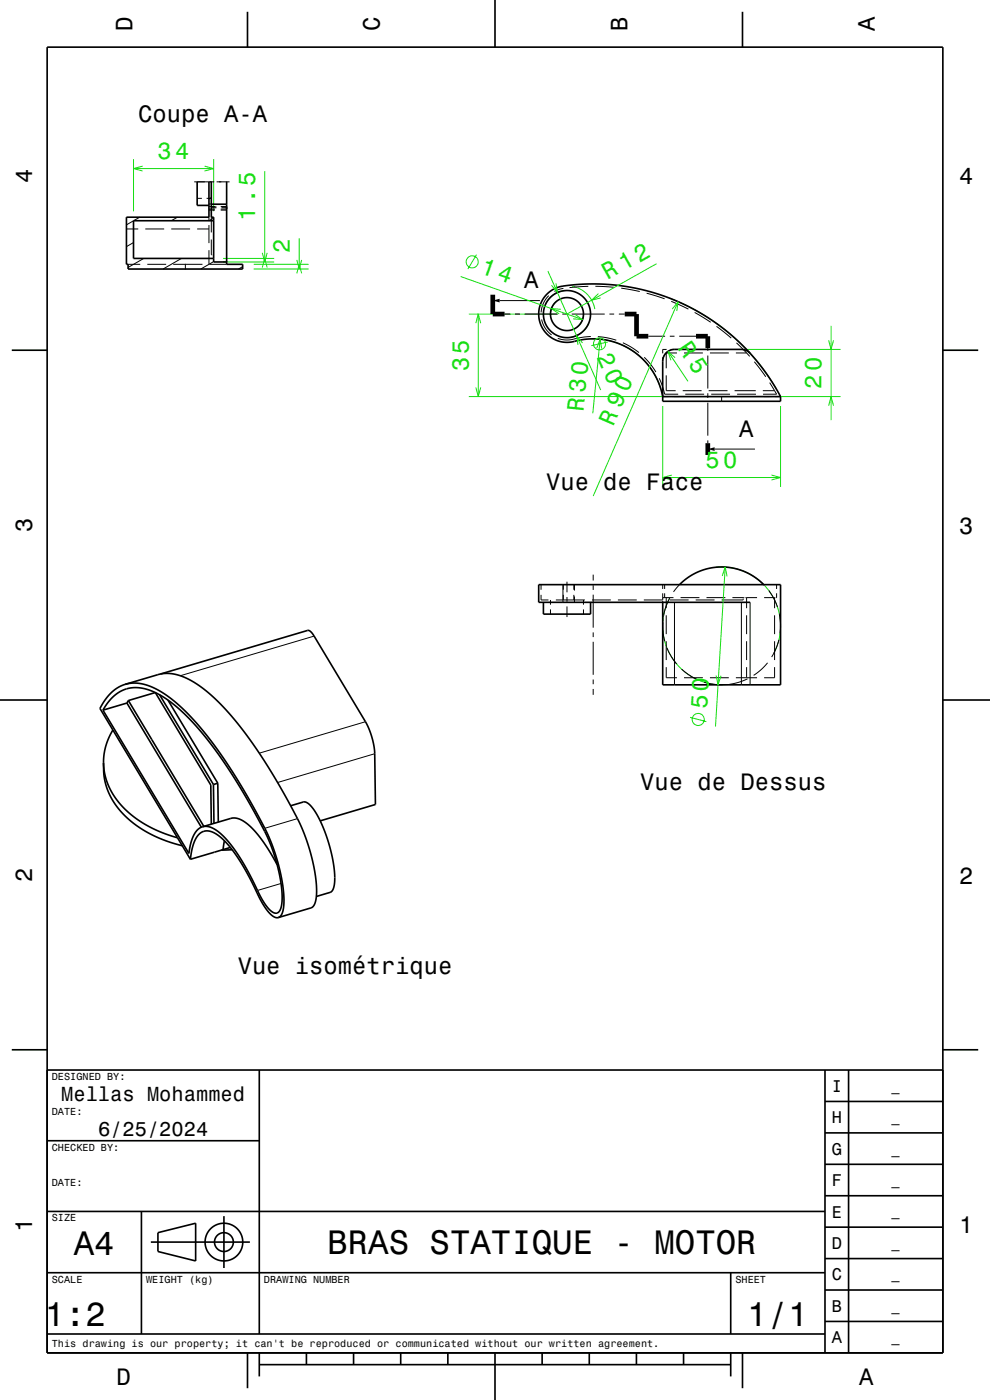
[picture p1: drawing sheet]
<svg xmlns="http://www.w3.org/2000/svg" width="210mm" height="297mm" viewBox="0 0 210 297" stroke-linecap="round" stroke-linejoin="round" font-family="sans-serif">
<g fill="none" stroke="#000" stroke-width=".21">
<path d="M41.2 38.6h4.2M45.9 38.6h2.8M26.8 48.6h2.5M27.2 56.1h2.5M28.3 51.5l-1.5 .8M29.6 46.1l-2.8 1.6M30.5 54.8l-3.3 1.9M30.8 48.6h4M31.2 56.1h4M36.3 48.6h4M36.7 56.1h6.2M37.6 46.1l-1.3 .7"/>
<path d="M38.5 54.8l-3.9 2.3M39.3 56v1.2M41.8 48.6h2.5M41.8 42.1h1M43.8 42.1h1M44.3 44.4h1.3M44.3 46.1v.8M44.3 47.7v3.9M44.3 53.1v3M44.3 43.3h.5M44.3 43.8h1.3M44.3 44.6h1.3"/>
<path d="M44.4 56.1h3.7M44.8 41.9l-.5 .3M44.8 50.8v3.2h.2M44.8 46.1v3.2M44.8 43.9h1.1M44.8 44.1h1.1M45.2 54h.1M45.3 55.5l-2.7 1.6M45.3 46.3l-1 .5M46.8 44.4h1.3M46.8 43.8h1.3M46.8 44.6h1.3"/>
<path d="M47 43.9h1.1M47 44.1h1.1M51.5 56.6l-.9 .5M106 63.8h8.5M107 66.6h1.3M109.3 66.6h1M111.3 66.6h7M114.9 67.8a5.5 5.5 0 0 0 2.1 3.3M116.4 62.7a5.5 5.5 0 0 0-1.6 3.6M119.3 66.6h1M119.5 61.2l-1.9 .6M121.3 66.6h7"/>
<path d="M124.8 60.7l-4 .3M125.3 71.4l-2 .2a7.9 7.9 0 0 1-5 .2M126.3 60.7l4 .3M126.8 71.4l2 .3 1.9 .5M129.3 66.6h1M131.3 66.6h1.2M131.8 61.1l3.9 .7M132.1 72.7l1.8 .9 1.6 1.2M136.7 75.8l1.3 1.5 1.1 1.6M137.2 62.2l3.8 1.2M137.5 71.3h3.6M140.6 75.8v.8"/>
<path d="M141.3 79.6v3.3h2M141.4 74.1h-.8v.9M142.1 71.3h1M142.2 74.1h.9M142.4 63.9l3.6 1.7M143.6 74.9h-2.3v3.2M144.1 71.3h3.5M145.1 74.9h4M147.3 66.3l3.5 2.1M150.1 73.8v.6M150.1 75.4v7M150.6 74.9h4"/>
<path d="M152 69.2l3.1 2.5M156.1 74.9h2.3M156.2 72.7l1.5 1.4M157.3 74.1h.1M157.5 74.1h.2M157.7 74.1l.7 .8M158.4 74.9l.6 .7M160 76.7l2.4 3.2M139.8 80.2l1.2 3.4h2.9M140.6 84.1h1.2M143 84.1h1.1M144.8 82.9h4"/>
<path d="M145.4 83.6h4M150.1 83.4v1M150.1 85.4v7M150.1 93.4v.6M150.3 82.9h4M150.9 83.6h4M151.6 95.3h8.5M153.1 84v1.2M155.8 82.9h4.5M156.4 83.6h4M161.8 82.9h2.5M162 84.1h1.2"/>
<path d="M163.3 81.2l1 1.7M164.3 82.9l.4 .7h-2.8M164.4 84.1h1.2M66.6 134.9l-28.3 8.5M114.8 126.2v1.1h1.5M114.8 124v1.1M116.8 127.3v1M116.8 129.3v1M117.9 127.3h6.2M119.4 124v3.8M119.5 124v1.1M119.5 126.2v1.1"/>
<path d="M120.3 123.4v2.3M120.3 126.7v1M120.3 128.7v2.2M121.7 124v1.1M121.7 126.2v1.1M121.9 124v1.3M121.9 126.5v1.3M123.8 127.3v1M123.8 129.3v1M125.6 127.3h4M125.8 121.9v1.3M125.8 124.2v1"/>
<path d="M125.8 126.2v7M125.8 134.2v1M125.8 136.2v7M131.1 127.3h4M140.6 124v.9M140.6 125.9v1.4h-4M140.6 127.4v.4M140.6 126.8h2.3M140.6 132.1a12.5 12.5 0 0 0 .4 3.9M141 124v.9M141 125.9v.9M141.3 126.8v2.2"/>
<path d="M141.3 130.5v4M141.3 136v4M141.5 137.5a12.5 12.5 0 0 0 2 3.4M142.1 127.3h4M142.1 126.8a12.4 12.4 0 0 0-1.3 3.8M143.1 127.8v17.5M144.1 124l-1.2 1.6M144.4 126.8h4M147.6 127.3h4M149.9 126.8h4M155.4 126.8h2.5M157.3 127.8v17.5"/>
<path d="M157.7 126.8v.1M157.7 127.1v.2h-4.6M158.1 126.8h2.5M158.4 126.8v2.2M158.4 130.5v4M158.4 136v4M159.1 127.8v17.5M162 124l.1 .1M162.1 126.8h2.3M163.1 125.3l1 1.7 .8 1.8M164.3 126.8v2.2M164.3 130.5v4"/>
<path d="M164.3 136v4M164.7 125.9v.9h-.1M164.7 124v.9M165.2 135.7l-.6 1.9-.9 1.8M165.3 130.3l.3 1.9-.1 2M77.5 153.1l-22.5 6.7M79.5 159.9l-20.6 6.1M125.8 144.2v1M125.8 146.2v1.2M141.3 141.5v2.3h2.3M144.6 142l1.6 1.2 1.7 1M145.1 143.8h4"/>
<path d="M149.3 144.7a12.4 12.4 0 0 0 3.9 .6M150.6 143.8h4M156.1 143.8h4.5M158.4 141.5v2.3M158.6 144a12.4 12.4 0 0 1-3.9 1.2M162.8 140.6a12.4 12.4 0 0 1-2.9 2.7M164.3 141.5v2.3h-2.2M63.1 173.7l-6.9 2M59.6 187.4l-5 1.5"/>
</g>
<g fill="none" stroke="#16de12" stroke-width=".21">
<path d="M28.3 33.8v11M28.3 35.8h17M30.3 35.2l-2 .6 2 .5M43.4 35.2l1.9 .6-1.9 .5M45.3 33.8v11M56.2 36.3v19.3M47.3 55.6h10.9M47.3 54.8h10.9M53.8 57.1h11.7M53.8 56.1h11.7M55.6 56.8l.6-2 .5 2M55.6 53.6l.6 2 .5-2"/>
<path d="M63 58l.5-1.9 .5 1.9M63 55.1l.5 2 .5-2M63.5 50.5v6.6M97.7 58.7l25.9 9.1M101.1 54l-1.8 3.1M116.2 57.5l11.2 25.2M139.3 55.9l-19 10.7M99.5 66.6h18.8M100.9 68.6l.6-2 .5 2M101.5 66.6v17.5M117.9 60.1l.3 2-1.2-1.6M118.1 63.9l-.9 1.1-.4 1.6"/>
<path d="M119 65.6l-2-.1 1.6 1.1M120.2 61.6a5 5 0 0 0-4.5 3.1M121.4 60.7a6 6 0 0 1 4.8 4.9M121.9 66.7l1.7 1.1-2-.2M123.6 72.8l-1.3-1.6 .3 2M123.8 66.6l-.4 1.7-1 1.1M124.9 68.6a5 5 0 0 1-4.5 3M125.3 71.9l2.3 .1 2.5 .5 2.1 .8 2.1 1.2 2 1.6 1.5 1.7 1.2 1.9 1.1 2.5M126.6 73.8l.7-1.8 .3 1.9M126.9 62.3l-1.4 1.4 1.9-.5M127.3 72l-1.6 15.7M128.9 72.5l-3.5 .8"/>
<path d="M140.6 76.2a2.48 2.48 0 0 1 1.1-1.6l4.2 6.3M142 63.2l3.4 1.5 3.3 1.8 3.5 2.3 2.6 2 3.1 2.9 2.4 2.6 2.1 2.7 2.2 3.4M142.6 74.1h35.7M142.6 65.6l1.2-1.6-.3 2M143.2 75.9l-1.5-1.3 .6 1.8M143.8 64l-18 41.2M175.8 72.2l.5 1.9 .5-1.9M176.3 69.1v20M99.5 84.1h78.8M100.9 82.2l.6 1.9 .5-1.9M140.6 86.1v17.2M165.6 86.1v17.2"/>
<path d="M175.8 86.1l.5-2 .5 2M140.6 101.3h25M142.5 100.8l-1.9 .5 1.9 .5M163.6 100.8l2 .5-2 .5M142 127a12.5 12.5 0 0 0 12.3 18.2M151.8 120.3h.2a12.5 12.5 0 0 1 12.2 18.3M153.2 122.2l.6-1.9 .4 2M153.8 120.3l-2 33.8M146.4 152.2l3.4 .9M151.9 143.3l.4 2 .6-1.9"/>
<circle cx="100.2" cy="55.6" r="1.28"/>
<circle cx="127.2" cy="72.9" r="1.28"/>
<circle cx="148.1" cy="152.6" r="1.28"/>
</g>
<g fill="none" stroke="#000" stroke-width=".35">
<path d="M10 10h190v277h-190zM52.5 2.5v7.5M105 0v10M157.5 2.5v7.5M41.8 38.6v5h2.5M44.3 38.6v7.5h-17.5v10h.4v1h24.3v-1h-3.4v-17.5M44.8 38.6v7.5h.5v9.5h2.8M44.8 43.3h3.3M45.3 46.8h-17v8h17M2.5 74.3h7.5M159.1 74.9l-3.7-3.6-4.2-3.2-4.3-2.6-5-2.3-5-1.6-4.9-.9-5.5-.5-5.2 .3a6.9 6.9 0 0 0-6 2.8 6.1 6.1 0 0 0 .4 7.2 6.1 6.1 0 0 0 6.9 1.7l3-.3 3 .2 2.9 .9 2.6 1.4 2.3 1.9 1.9 2.3 1.4 2.7 .9 2.8h25M159.1 74.9l3.6 4.5 2.9 4.7"/>
<path d="M159.1 74.9a2.52 2.52 0 0 0-1.8-.8h-14.2a2.5 2.5 0 0 0-2.5 2.5v8.5h25v-1M200 74.3h7.5M115.3 127.8v2.5h10v-2.5M140.6 127.8v17.5h25v-21.3h-51.3v3.8h44.8M144.1 124l.1-.1a12.5 12.5 0 0 1 17.8 .1M0 148.5h10M21.8 150.7l1.7-2.4 2-1.6 2.1-.7h2.4l2.7 .8 2.8 1.6 2.8 2.3 3.3 3.4 3.7 4.6 3.8 5.5 3.8 6.1 3.8 7.3 1.8 4.7 1.1 4.7 .2 3.8-.1 1.6-.4 .8a1.15 1.15 0 0 1-2-.1l-.8-.9-.9-1.4-2.6-5.2-1.8-3.2-2.6-3.6-1.7-1.8-1.4-1.1-1.4-.6-1.1 .1M21.8 150.7l18.3 30.4 .4-2.3 .6-1.7 .8-1 1.1-.7M23.9 154.9l-.8 1.6-.7 1.9-.3 1.7-.1 1.7M26.6 145.2l2.2-.3 2.3 .4 2.4 1.1 3 2 2.8 2.5 3 3.2 3.2 4 3.2 4.7 3.8 6.2 3.6 6.5 1.3 2.9 1.1 3 1.2 4.7 .5 4.1v1.7l-.2 1.4-.4 .9-.6 .5M26.6 145.2l-1.7 .7-1.3 1-1.3 1.6-1.1 1.8 16.4 27.4M26.6 145.2l7-2.1 1.3-.2h1.3l1.4 .2 2.5 1.1 3.5 2.3 3.8 3.5 4.1 4.8 4 5.8 4.4 7.2 4.1 7.7 1 2.6 1 3.1 .6 2.9 .4 2.7 .1 3.4-.2 1.3-.5 .8-.4 .3-7 2.1"/>
<path d="M26.9 149.1l15.8 26.4M26.9 149.1l-5.1 1.6M27.2 148.6l-.3 .5M27.2 148.6l16 26.7M32.9 146.9l-5.7 1.7M33 146.9l11.7 19.6 .1 8.3M33.9 147.4l11.4 19M34.1 143l31.2-9.3a1.63 1.63 0 0 1 1.3 1.2l11.2 18.6 1.2 3.3 .5 2.9 .1 11-11.7 3.4M35.6 148.5l10.6 17.7M200 148.5h10M22 161.8l.3 2.6 .8 2.6 1.4 2.4 2 2.2 2.2 1.9 2.5 1.6 3.1 1.5 3.3 1.1M22 161.8l.1 2.9 .7 2.7 1.3 2.8 1.8 2.3 2.4 2.2 3.1 2 3.6 1.6 3.7 1.1"/>
<path d="M37.6 177.7l2.8 4.6M43 175.4l6.2-1.8h.9l1 .3 1.8 1.2 2 2.2 2 2.8 1.9 3.3M45.3 166.4l.1 8.3M46.2 166.2l-.9 .2M46.2 166.2l.1 8.2M47.6 178.4l-.3 1.8M48.9 179.8l-8.5 2.5M61.7 170.9l2.6-.8a2.81 2.81 0 0 1 2.4 1.8l1.8 3.5 1.6 4.8 .9 4.8v1.7l-.2 1.5a1.49 1.49 0 0 1-.8 1.1l-2.9 .9M40.4 182.3l.7-3.3 .5-1.2 .6-.8 .8-.6 .9-.1 1 .1 1.1 .6 2 1.8 2.4 3.1 1.8 2.9 3.1 6.1 1.2 2 1.5 1.5 .6 .3h.4M49.2 180.3h-2.2M2.5 222.7h7.5M10 227h190"/>
<path d="M55 227v56M175 233.7h25M175 227v60M180 227v60M200 222.7h7.5M10 257h165M10 242h45M30 257v26M47.5 258v11M175 253.7h25M175 247h25M175 240.3h25"/>
<path d="M10 270h165M32 263.5h21M33.5 261.5l8-2v8l-8-2zM155 270v13M175 273.7h25M175 267h25M175 260.3h25M10 283h165M52.5 287v7.5M55 289.5h100M55 287v5M65 287v2.5"/>
<path d="M75 287v2.5M85 287v2.5M95 287v2.5M105 287v10M115 287v2.5M125 287v2.5M135 287v2.5M145 287v2.5M155 287v5M157.5 287v7.5M175 280.3h25"/>
<circle cx="120.3" cy="66.6" r="3.5"/>
<circle cx="120.3" cy="66.6" r="5"/>
<circle cx="47.5" cy="263.5" r="2"/>
<circle cx="47.5" cy="263.5" r="4"/>
</g>
<path d="M104.5 62.5v4.1h2.5M132.5 66.6h2.5v4.7h2.5M147.6 71.3h2.5v2.5M150.1 94v2.5" fill="none" stroke="#000" stroke-width="1" stroke-linecap="butt"/>
<g fill="#000">
<path d="M104.5 63.8l1.5-.4v.8z" fill-rule="evenodd"/>
<path d="M150.1 95.3l1.5-.4v.8z" fill-rule="evenodd"/>
</g>
<g font-size="7.2">
<text x="15.7" y="266.3">A4</text>
<text x="69.5" y="266.1">BRAS STATIQUE - MOTOR</text>
<text x="9.5" y="281.3">1:2</text>
<text x="158.5" y="281.3">1/1</text>
</g>
<g font-size="5.1" fill="#16de12">
<text x="143.7" y="73.9" transform="rotate(56 143.7 73.9)">R 5</text>
<text x="123.8" y="87.5" transform="rotate(-84 123.8 87.5)">R 30</text>
<text x="130.1" y="90.5" transform="rotate(-67 130.1 90.5)">R 90</text>
<text x="150" y="150.5" transform="rotate(-87 150 150.5)">50</text>
</g>
<g font-size="5">
<text x="28.1" y="6.5" transform="rotate(-90 28.1 6.5)">D</text>
<text x="80.6" y="6.5" transform="rotate(-90 80.6 6.5)">C</text>
<text x="133.1" y="6.5" transform="rotate(-90 133.1 6.5)">B</text>
<text x="185.6" y="6.5" transform="rotate(-90 185.6 6.5)">A</text>
<text x="29.3" y="25.9">Coupe A-A</text>
<text x="6.8" y="38.7" transform="rotate(-90 6.8 38.7)">4</text>
<text x="203.5" y="39">4</text>
<text x="111.2" y="61.1">A</text>
<text x="156.8" y="92.6">A</text>
<text x="115.8" y="104">Vue de Face</text>
<text x="6.8" y="112.9" transform="rotate(-90 6.8 112.9)">3</text>
<text x="203.5" y="113.2">3</text>
<text x="135.8" y="167.6">Vue de Dessus</text>
<text x="6.8" y="187.1" transform="rotate(-90 6.8 187.1)">2</text>
<text x="203.5" y="187.4">2</text>
<text x="50.4" y="206.5">Vue isométrique</text>
<text x="6.8" y="261.3" transform="rotate(-90 6.8 261.3)">1</text>
<text x="203.5" y="261.6">1</text>
<text x="24.7" y="293.8">D</text>
<text x="182.2" y="293.8">A</text>
</g>
<g font-size="5" fill="#16de12">
<text x="33.4" y="33.8">34</text>
<text x="54.2" y="46.8" transform="rotate(-90 54.2 46.8)">1.5</text>
<text x="61.5" y="53.6" transform="rotate(-90 61.5 53.6)">2</text>
<text x="101.7" y="58" transform="rotate(19 101.7 58)">14</text>
<text x="128.9" y="59.5" transform="rotate(-29 128.9 59.5)">R 12</text>
<text x="126.5" y="75.7" transform="rotate(66 126.5 75.7)">20</text>
<text x="99.5" y="78.8" transform="rotate(-90 99.5 78.8)">35</text>
<text x="174.3" y="82.5" transform="rotate(-90 174.3 82.5)">20</text>
<text x="149.7" y="99.3">50</text>
</g>
<g font-size="4.3">
<text x="13" y="233.5">Mellas Mohammed</text>
<text x="20.8" y="241">6/25/2024</text>
</g>
<g font-size="3.6">
<text x="176.4" y="231.6">I</text>
<text x="176.4" y="238.3">H</text>
<text x="176.4" y="245">G</text>
<text x="176.4" y="251.6">F</text>
<text x="176.4" y="258.3">E</text>
<text x="176.4" y="265">D</text>
<text x="176.4" y="271.6">C</text>
<text x="176.4" y="278.3">B</text>
<text x="176.4" y="285">A</text>
</g>
<g font-size="2.9">
<text x="189.1" y="231.4">_</text>
<text x="189.1" y="238">_</text>
<text x="189.1" y="244.7">_</text>
<text x="189.1" y="251.4">_</text>
<text x="189.1" y="258">_</text>
<text x="189.1" y="264.7">_</text>
<text x="189.1" y="271.4">_</text>
<text x="189.1" y="278">_</text>
<text x="189.1" y="284.7">_</text>
</g>
<g font-size="2.2">
<text x="11" y="229.1">DESIGNED BY:</text>
<text x="11" y="236.6">DATE:</text>
<text x="11" y="244.1">CHECKED BY:</text>
<text x="11" y="251.6">DATE:</text>
<text x="11" y="259.1">SIZE</text>
<text x="11" y="272.1">SCALE</text>
<text x="31" y="272.1">WEIGHT (kg)</text>
<text x="56" y="272.1">DRAWING NUMBER</text>
<text x="156" y="272.1">SHEET</text>
<text x="11" y="285.8">This drawing is our property; it can't be reproduced or communicated without our written agreement.</text>
</g>
</svg>
